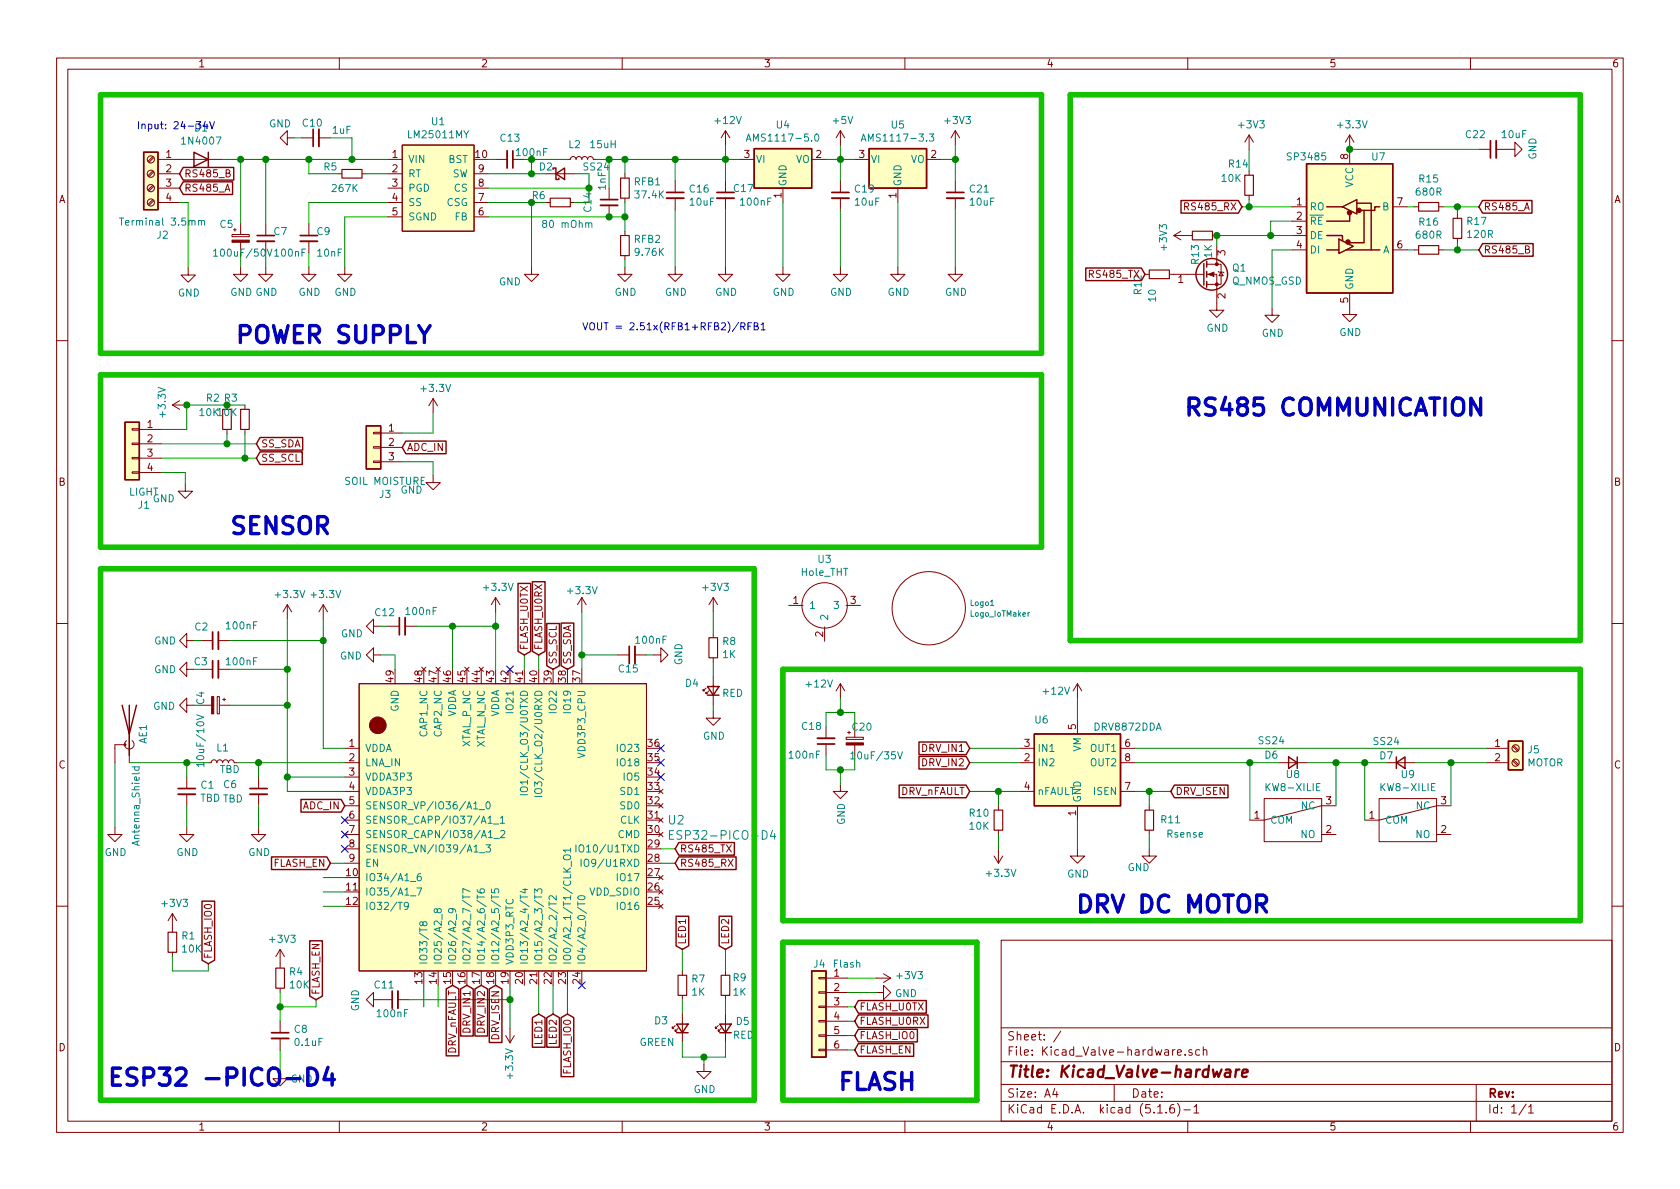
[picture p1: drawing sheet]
<svg xmlns="http://www.w3.org/2000/svg" width="297mm" height="210mm" viewBox="0 0 297 210" stroke-linecap="round" stroke-linejoin="round" font-family="sans-serif">
<g fill="none" stroke="#840000" stroke-width=".18">
<path d="M10 10.3h277v189.9h-277zM12 12.2h273v186.1h-273zM60 10.3v1.9M110 10.3v1.9M160 10.3v1.9M210 10.3v1.9M260 10.3v1.9M27 35.3l-.8 .8M27 32.8l-.8 .8M27 30.2l-.8 .9M27 27.7l-.8 .8M27.2 35.5l-.9 .8"/>
<path d="M27.2 32.9l-.9 .9M27.2 30.4l-.9 .8M27.2 27.9l-.9 .8M27.9 28.2h11.5M27.9 35.8h3.8M27.9 30.7h3.8M27.9 33.3h3.8M40 30.6h.5l.1-.2v-.3l-.6-.1v1.3h.5l.2-.2v-.2l-.3-.3M42.5 39.6v1.9M47 39.6v2.1M50.8 24.4v-1.3l-1.3 1.3 1.3 1.2v-1.2h1.3M53.3 24.4h2.1"/>
<path d="M54.6 39.6v2.1M56.4 24.4h2M59.7 30.7h.8M64 30.7h.8M68.6 28.2h2.5M68.6 35.8h2.5M68.6 30.7h2.5M68.6 33.3h2.5M68.6 38.3h2.5M71.1 25.6h12.7v15.3h-12.7zM83.8 35.8h2.6M83.8 30.7h2.6"/>
<path d="M83.8 33.3h2.6M83.8 38.3h2.6M87.6 28.2h2.1M90.7 28.2h2M96.5 35.8h.8M96.5 30.7h5.1M100.3 28.2h.5l.2-.3 .2-.2 .5 .1 .2 .4 .1-.3 .3-.2 .4 .1 .2 .4 .1-.3 .3-.2 .4 .1 .2 .4 .1-.3 .3-.2 .4 .1 .2 .4h.5M100.8 35.8h.8M107.7 33.3v2M107.7 36.3v2M110.5 30.7v.8M110.5 35v.8"/>
<path d="M119.4 32v2M119.4 35v2.1M128.3 23.1v2.5M128.3 32v2M128.3 35v2.1M128.3 23.1l-.8 1.3M128.3 23.1l.7 1.3M130.8 28.2h2.5M138.4 33.3v2.5M143.5 28.2h2.5M148.6 23.1v2.5M148.6 32v2"/>
<path d="M148.6 35v2.1M148.6 23.1l-.8 1.3M148.6 23.1l.8 1.3M151.1 28.2h2.6M158.7 33.3v2.5M163.8 28.2h2.6M168.9 23.1l-.8 1.3M168.9 23.1v2.5M168.9 32v2M168.9 35v2.1M168.9 23.1l.8 1.3M209.4 36.5h.7l.1-.2-.1-.3-.2-.1h-.5v1.2"/>
<path d="M220.9 23.9l-.8 1.2M220.9 23.9v2.5M220.9 30.2v.8M220.9 34.5v.8M220.9 23.9l.7 1.2M228.5 36.6h2.5M228.5 39.1h2.5M238.6 23.9l-.7 1.2M238.6 23.9v5.1M238.6 23.9l.8 1.2M239.9 35.9h.1M246.3 36.6h2.5"/>
<path d="M250.1 36.6h.7M254.4 36.6h.7M257.7 37.8v.8M261.5 26.4h2M264.5 26.4h3.3v-1.3l1.3 1.3-1.3 1.3v-1.3M33.3 47.4v1.2h1.2l-1.2 1.3-1.3-1.3h1.3M41 41.5h3.1v.4h-3.1zM41.3 40.6h.5M42.5 47.2v1.3h1.3l-1.3 1.3-1.2-1.3h1.2M42.5 42.8v1.9M47 47.2v1.3h1.3l-1.3 1.3-1.3-1.3h1.3M47 42.7v2"/>
<path d="M54.6 47.2v1.3h1.3l-1.3 1.3-1.3-1.3h1.3M54.6 42.7v2M61 47.2v1.3h1.2l-1.2 1.3-1.3-1.3h1.3M94 47.2v1.3h1.2l-1.2 1.3-1.3-1.3h1.3M110.5 47.2v1.3h1.3l-1.3 1.3-1.3-1.3h1.3M110.5 40.9v.8M110.5 45.2v.8M119.4 47.2v1.3h1.2l-1.2 1.3-1.3-1.3h1.3M128.3 47.2v1.3h1.2l-1.2 1.3-1.3-1.3h1.3M138.4 47.2v1.3h1.3l-1.3 1.3-1.2-1.3h1.2M148.6 47.2v1.3h1.3l-1.3 1.3-1.3-1.3h1.3M158.7 47.2v1.3h1.3l-1.3 1.3-1.2-1.3h1.2"/>
<path d="M168.9 47.2v1.3h1.3l-1.3 1.3-1.3-1.3h1.3M202.4 48.5h.8M206.8 48.5h6.1M207.5 41.7h3.3M207.5 41.7l1.3 .7M208.8 40.9l-1.3 .8M213.4 48.5h1.7v6.4h1.3l-1.3 1.2-1.2-1.2h1.2M213.4 46.7h2.5v3.6h-2.5M214.4 41.7h.7M215.1 43.4v3.3M215.4 48l.1 .1h.8l.1 .2M215.9 48.1l.4 .7h-.8z"/>
<path d="M224.9 54.5v1.2h1.3l-1.3 1.3-1.3-1.3h1.3M228.5 44.2h2.5M228.5 41.7h2.5M238.6 51.8v3.8h1.3l-1.3 1.3-1.2-1.3h1.2M246.3 44.2h2.5M250.1 44.2h.7M254.4 44.2h.7M257.7 42.2v.7M269.7 44.1l.6-.1 .1-.2-.1-.2-.6-.1v1.2h.5l.3-.2v-.2l-.3-.2M10 60.2h2M23.4 75.8h1.2v.3h-1.2zM23.4 78.4h1.2v.2h-1.2z"/>
<path d="M24.6 75.9h3.8M24.6 78.5h3.8M30.5 71.6l1.2 .8M30.5 71.6h2.5M31.7 70.9l-1.2 .7M40.1 71.6v.8M40.1 75.9v.8M43.3 71.6v.8M43.3 75.9v.8M66 76.4h1.3v.3h-1.3zM66 79h1.3v.2h-1.3zM67.3 76.6h3.8"/>
<path d="M67.3 79.1h3.8M76.6 70.5l-.8 1.2M76.6 70.5v2.5M76.6 70.5l.7 1.2M285 60.2h2M23.4 83.4h1.2v.3h-1.2zM23.4 80.9h1.2v.2h-1.2zM24.6 81h3.8M24.6 83.6h3.8M32.8 85.6v1.3h1.2l-1.2 1.2-1.3-1.2h1.3M66 81.5h1.3v.3h-1.3zM67.3 81.7h3.8"/>
<path d="M76.6 84.1v1.2h1.3l-1.3 1.3-1.3-1.3h1.3M10 110.3h2M33 118.4v-1.3l-1.3 1.3 1.3 1.2v-1.2h1.3M33 113.3v-1.3l-1.3 1.3 1.3 1.2v-1.2h1.3M35.6 118.4h2M35.6 113.3h2M38.6 118.4h2M38.6 113.3h2M50.8 106.9l-.8 1.3M50.8 106.9v2.6M50.8 106.9l.8 1.3M57.1 106.9l-.7 1.3"/>
<path d="M57.1 106.9v2.6M57.1 106.9l.8 1.3M66 115.8v-1.3l-1.2 1.3 1.2 1.3v-1.3h1.3M66 110.7v-1.2l-1.2 1.2 1.2 1.3v-1.3h1.3M68.6 110.7h2M71.6 110.7h2.1M74.5 118l.8 .7M75.3 118l-.8 .7M77.1 118l.8 .7M77.9 118l-.8 .7M82.2 118l.7 .7M82.9 118l-.7 .7"/>
<path d="M84.7 118l.8 .7M85.5 118l-.8 .7M87.6 105.7l-.7 1.2M87.6 105.7v2.5M87.6 105.7l.8 1.2M102.9 105.7l-.8 1.2M102.9 105.7v2.5M102.9 105.7l.7 1.2M109.2 115.8h2.1M112.3 115.8h2M115.6 115.8h1.2v-1.3l1.3 1.3-1.3 1.3v-1.3M126.1 105.7v2.5"/>
<path d="M126.1 112v.8M126.1 116.3v.8M126.1 119.6v5.1M126.1 105.7l-.8 1.2M126.1 105.7l.8 1.2M139.4 107.1h2.6M145.8 110.9v2.5M149.6 107.1h2.5M285 110.3h2M22.1 131.7h-1.8v3.2M22.4 131a.82 .82 0 0 0-.1 1.2 .82 .82 0 0 0 1.2 0 .82 .82 0 0 0-.2-1.2M22.9 129.8v5.1"/>
<path d="M33 124.7v-1.3l-1.3 1.3 1.3 1.3v-1.3h1.3M33 137.4v2M35.6 124.7h1.8M36.8 134.9h.5l.2-.4 .2-.1 .5 .1 .2 .4 .1-.4 .3-.1 .4 .1 .2 .4 .1-.4 .3-.1 .4 .1 .2 .4 .2-.4 .4-.1 .3 .2 .1 .3M38.4 123.2h.4v3h-.4zM38.8 124.7h1.8M39.4 123.7h.5M39.6 123.4v.5M45.7 137.4v2M61 134.9h2.5M61 132.3h2.5M61 137.4h2.5"/>
<path d="M61 139.9h2.5M63.5 120.9h50.8v50.8h-50.8zM116.5 139.6l.7 .7M117.2 139.6l-.7 .7M124.8 121.7l-.5 .5v-.3v.3h.3M125.3 122.2l-.5 .5v-.3v.3h.3M126.1 125.7v1.3h1.3l-1.3 1.3-1.3-1.3h1.3M146 128.5v2.1M146 131.6v2M148.6 138.7v1.2h1.3l-1.3 1.3-1.3-1.3h1.3M148.6 120.9l-.8 1.3M148.6 120.9v2.5"/>
<path d="M148.6 120.9l.8 1.3M149.6 130.4h3.1v.4h-3.1zM149.9 129.5h.5M150.1 129.3v.5M151.1 128.5v1.9M151.1 131.7v1.9M180.3 134.9h2.6M180.3 132.3h2.6M180.3 139.9h2.6M190.5 120.9l-.8 1.3M190.5 120.9v2.5M190.5 127.2v2.6"/>
<path d="M190.5 120.9l.8 1.3M198.1 134.9h2.6M198.1 132.3h2.6M198.1 139.9h2.6M226.1 134.9h5M245.1 134.9h5.1M262.9 134.9h3.8M262.9 132.3h3.8M267.4 134.5l.9 .9M267.4 132l.9 .8M267.6 134.4l.9 .8M267.6 131.8l.9 .9"/>
<path d="M20.3 146.3v1.3h1.3l-1.3 1.2-1.3-1.2h1.3M33 146.3v1.3h1.3l-1.3 1.2-1.3-1.2h1.3M33 140.5v2M45.7 146.3v1.3h1.3l-1.3 1.2-1.3-1.2h1.3M45.7 140.5v2M61 142.5h2.5M61 145h2.5M61 147.6h2.5M61 150.1h2.5M61 152.6h2.5M116.5 159.9l.7 .7M116.5 157.3l.7 .8"/>
<path d="M116.5 154.8l.7 .8M116.5 147.2l.7 .7M116.5 144.6l.7 .8M116.5 142.1l.7 .8M117.2 159.9l-.7 .7M117.2 157.3l-.7 .8M117.2 154.8l-.7 .8M117.2 147.2l-.7 .7M117.2 144.6l-.7 .8M117.2 142.1l-.7 .8M128.8 151.9l.8 1.3M129.6 151.9l-.8 1.3"/>
<path d="M175.8 151.4l.7 1.2M176.5 142.5v.8M176.5 146.8v.8M176.5 150.1v2.5M177.3 151.4l-.8 1.2M190.5 150.1v1.3h1.3l-1.3 1.2-1.3-1.2h1.3M190.5 142.5v2.5M203.2 150.1v1.3h1.3l-1.3 1.2-1.3-1.2h1.3M203.2 142.5v.8M203.2 146.8v.8M223.5 141.2h10.2v7.6h-10.2zM233.7 147.6h2.5"/>
<path d="M236.2 142.5h-2.5l-10.2 2.5h-2.5M243.8 141.2h10.2v7.6h-10.2zM254 147.6h2.5M256.5 142.5h-2.5l-10.2 2.5h-2.5M10 160.2h2M30.5 161.5l-.8 1.3M30.5 161.5v3.3M30.5 168.4v.8M30.5 161.5l.7 1.3M49.5 167.9l-.7 1.3M49.5 167.9v3.3M49.5 174.7v.8"/>
<path d="M49.5 167.9l.8 1.3M66 176.8v-1.3l-1.2 1.3 1.2 1.2v-1.2h3.3M70.4 176.8h2M120.6 171.7v.8M120.6 176v.8M120.6 179.3v5.1M128.3 171.7v.8M128.3 176v.8M128.3 179.3v5.1M144.8 175.4h1.2v.2h-1.2zM144.8 172.8h1.2v.3h-1.2zM144.8 177.9h1.2v.3h-1.2z"/>
<path d="M146 173h3.9M146 175.5h3.9M146 178h3.9M154.9 175.5h1.3v1.3l1.3-1.3-1.3-1.3v1.3M154.9 173h2.6M156.2 172.2l1.3 .8M157.5 173l-1.3 .7M177 166.3h108v32h-108zM285 160.2h2M49.5 180.6v2M49.5 183.6v2.1M60 198.3v1.9"/>
<path d="M89.4 183.1l.8 1.3M90.2 181.9v2.5M90.9 183.1l-.7 1.3M110 198.3v1.9M119.4 181.4l-.5 .5v-.3v.3h.2M119.9 181.9l-.5 .5v-.3v.3h.2M124.5 188.2v1.3h1.2l-1.2 1.2-1.3-1.2h1.3M127 181.4l-.5 .5v-.3v.3h.2M127.5 181.9l-.5 .5v-.3v.3h.3M144.8 183h1.2v.3h-1.2zM144.8 185.5h1.2v.3h-1.2zM144.8 180.5h1.2v.2h-1.2z"/>
<path d="M146 180.6h3.9M146 183.1h3.9M146 185.7h3.9M160 198.3v1.9M177 194.8h108M177 191.8h108M177 187.8h108M177 181.8h108M186.5 192.5l-.4 1h1M186.8 193v1M187.6 182.3l-1.3 2M197 191.8v3"/>
<path d="M204.7 196.8h.8M206.2 196.7v.1M207.5 195.3a.59 .59 0 0 0-.7 .7v.5l.2 .2 .4 .1 .2-.1 .1-.5-.2-.2-.4-.1-.3 .3M208.2 195.1a1.71 1.71 0 0 1 0 2.3M208.2 186.1l.7-.1-.1-.3-.4-.1-.2 .2 .1 .7h.5M209.3 196.3h1.2M209.5 186.5v.1M210 198.3v1.9M210.7 185.7l-.3-.1-.2 .2 .1 .2 .4 .2v.3h-.5M211.1 195.8l.4-.5v1.5M211.1 196.8h.9M212.1 185.7l-.4-.1-.3 .3 .1 .6 .2 .1 .4-.1"/>
<path d="M212.8 185.7l.2-.1 .3 .1 .1 .9M212.8 185.1v1.5M260 198.3v1.9M261 191.8v6.5M269.8 195.2l-1.2 2M270.3 195.8l.4-.5v1.5M270.3 196.8h.8"/>
<circle cx="26.7" cy="30.7" r=".63"/>
<circle cx="26.7" cy="35.8" r=".63"/>
<circle cx="26.7" cy="33.3" r=".63"/>
<circle cx="26.7" cy="28.2" r=".63"/>
<circle cx="145.8" cy="107.1" r="4"/>
<circle cx="164.2" cy="107.6" r="6.5"/>
<circle cx="268" cy="134.9" r=".63"/>
<circle cx="268" cy="132.3" r=".63"/>
</g>
<path d="M216.7 189.2h.8l-.1 1.2M217.6 189.6l-.7 .1a.4 .4 0 0 0-.4 .3 .4 .4 0 0 0 .3 .4l.6-.1M218.6 189.1l-.2 1.3M219.2 189.1a.55 .55 0 0 0-.7 .4M219.6 189.8l1-.2-.1-.4h-.7l-.2 1 .2 .2 .6-.1" fill="none" stroke="#840000" stroke-width=".41"/>
<g fill="#840000" stroke="#840000" stroke-width=".18">
<path d="M41 42.5h3.1v.3h-3.1z"/>
<path d="M37.4 123.2h.4v3h-.4z"/>
<path d="M149.6 131.4h3.1v.3h-3.1z"/>
<path d="M213.6 48.5l1-.4v.8z"/>
<circle cx="22.1" cy="131.7" r=".18"/>
<circle cx="66.8" cy="128.3" r="1.47"/>
<circle cx="215.1" cy="50.3" r=".25"/>
<circle cx="215.1" cy="46.7" r=".25"/>
</g>
<g fill="none" stroke="#008484" stroke-width=".18">
<path d="M21.1 38.6h.7M35.1 39.1l.2-.1h.3v.8M35.6 39.2l.2-.2h.3l.1 .8M104.1 39.6l.2-.2h.3v.8M132 25l.4-1.3 .4 1.3M132.1 24.6h.6M144.2 23.8l.1-.1a.67 .67 0 0 1 .5 .6 .67 .67 0 0 1-.5 .7l-.2-.3-.1-.2zM152.3 25l.4-1.3 .4 1.3M152.4 24.6h.6M164.3 23.7h.8l-.4 .5 .3 .1 .1 .4-.3 .3-.5-.2M37.7 44.4l.4-.4v1.3M37.7 45.3h.8"/>
<path d="M47.2 44l.5 1.3 .4-1.3M175.1 107.1h.6M182 108.3l-.2 .2M23.3 135.6h1.3M23.8 135.6v.4l.2 .2 .6-.1v-.5M34.8 126.4l1.2 .4-1.2 .5M36 135.2h-1.2l.3 .4M36 134.8v.8M92.2 139.2a.88 .88 0 0 1 1.1 .3l-.1 .3a.83 .83 0 0 1-1.2-.1zM94.7 139.5a.88 .88 0 0 1 1.1 .3v.3a.83 .83 0 0 1-1.3-.1zM150.4 133.3l.4-.4v1.3M150.4 134.2h.8"/>
<path d="M158.7 132.9l.4 1.3 .5-1.3M233.4 138.6h-.6v1.2h.6M253.7 138.6h-.6v1.2h.6M72.6 155.9h.9M73.7 157h.8l-.5 1.3M74.4 154.5h-.3a.79 .79 0 0 0-.1 1.2l.4-.1v-.5l-.4-.1-.2 .2M81.8 158.3v.7M81.8 158.6h1.3M83.1 157.7l-1.3-.6v.9M84.4 157.3v.2a.79 .79 0 0 0 1.2 .2l-.1-.5h-.5l-.1 .5 .2 .2M84.4 158.6h1.2M84.4 158.3v.7"/>
<path d="M84.7 143.2h1M84.8 150.8h1M85.9 149.4h.8l-.4 .5 .4 .1v.5l-.2 .2-.6-.2M86.1 141.9l.1-.1a.67 .67 0 0 1 .5 .6 .67 .67 0 0 1-.5 .6l-.2-.2-.1-.2zM86.3 145.6h.7M86.9 157.2v.6l.6 .1-.1-.2 .1-.5h.6l.1 .2-.1 .5M86.9 158.6h1.3M86.9 158.3v.7M87.2 145.7h1M87.3 148.3h1M88.5 144.7l.3-.4v1.3M88.5 145.6h.7"/>
<path d="M88.5 147l.5-.1 .2 .1 .1 .2-.1 .2-.7 .7h.8M92 158.6h1.3M92 158.3v.7M92 140.5h1.3M92.4 157.3h.9M92.8 157.1v.8l-.9-.3M94.5 158v-.8l.5 .4 .1-.4h.6l.1 .2-.1 .6M94.5 158.6h1.3M94.5 158.3v.7M94.5 140.8h1.3M97.1 159.5v.7M97.1 159.8h1.2"/>
<path d="M98.3 158.4v.8l-.7-.8h-.2l-.3 .2 .1 .5M99.7 151.4a.8 .8 0 0 1 1.2 .1l-.1 .3a.8 .8 0 0 1-1.2-.1zM100.9 150.3h-1.3l.4 .4M100.9 150v.7M101 152.3v.9M101.8 149.4v1.3M102.2 159.8h1.2M102.2 159.5v.7M102.3 158.5a.68 .68 0 0 1 1.1 .3 .72 .72 0 0 1-1.2-.1zM102.5 149.5l.2-.1a.45 .45 0 0 1 .5 .4v.4l-.2 .4h-.5a.93 .93 0 0 1 0-1.1zM102.7 151.9v1.3M103.3 152.1a.45 .45 0 0 1 .8 0 .88 .88 0 0 1-.3 1.1h-.3a1.07 1.07 0 0 1-.2-1.1z"/>
<path d="M118.4 147.6h.5M119.1 146.9h-.7v1.5h.7M136.6 146.8l-.4 1.1h1M137 147.4v1M72.2 160.1l-.2 .2h-.3l-.2-.2v-.4l.2-.1 .4 .1a.84 .84 0 0 1-.3 1.1h-.2M74.8 163.2l.2-.2h.3l.2 .2-.1 .4-.4 .1-.2-.1-.1-.6-.4 .1-.1 .4 .1 .1h.4l.1-.1M77.3 160.9l.2-.2h.4l.1 .2v.4l-.5 .1-.1-.1-.2-.6h-.3l-.1 .2v.4l.3 .1 .2-.2M78.2 161.6v1M79.9 160.7l.2 .2-.1 .4-.1 .1h-.3l-.3-.2v-.3l.3-.2a.88 .88 0 0 1 .9 .2l.1 .4M80.7 161.6v1"/>
</g>
<g fill="none" stroke="#840000" stroke-width=".2">
<path d="M60.5 30h3.5v1.5h-3.5zM97.3 35h3.5v1.6h-3.5zM109.7 31.5h1.6v3.5h-1.6zM220.1 31h1.5v3.5h-1.5zM250.8 35.8h3.6v1.5h-3.6zM256.9 38.6h1.5v3.6h-1.5zM109.7 41.7h1.6v3.5h-1.6zM203.2 47.7h3.6v1.6h-3.6zM210.8 40.9h3.6v1.5h-3.6zM250.8 43.4h3.6v1.6h-3.6zM39.4 72.4h1.5v3.5h-1.5zM42.5 72.4h1.6v3.5h-1.6z"/>
<path d="M125.3 112.8h1.6v3.5h-1.6zM175.8 143.3h1.5v3.5h-1.5zM202.4 143.3h1.6v3.5h-1.6zM29.7 164.8h1.5v3.6h-1.5zM48.8 171.2h1.5v3.5h-1.5zM119.9 172.5h1.5v3.5h-1.5zM127.5 172.5h1.5v3.5h-1.5z"/>
</g>
<g fill="none" stroke="#840000" stroke-width=".33">
<path d="M56.4 22.9v3M89.7 26.7v3M106.2 36.3h3M117.9 35h3M126.7 35h3.1M147.1 35h3M167.4 35h3M264.5 24.9v3M45.5 42.7h3M53.1 42.7h3M38.6 111.8v3M38.6 116.8v3.1"/>
<path d="M71.6 109.2v3.1M112.3 114.3v3M144.5 130.6h3.1M31.5 140.5h3M44.2 140.5h3M70.4 175.3v3M48 183.6h3.1"/>
</g>
<g fill="none" stroke="#840000" stroke-width=".3">
<path d="M55.4 22.9v3M90.7 26.7v3M106.2 35.3h3M117.9 34h3M126.7 34h3.1M147.1 34h3M167.4 34h3M263.5 24.9v3M45.5 41.7h3M53.1 41.7h3M37.6 111.8v3M37.6 116.8v3.1"/>
<path d="M70.6 109.2v3.1M111.3 114.3v3M31.5 139.4h3M44.2 139.4h3M144.5 131.6h3.1M69.3 175.3v3M48 182.6h3.1"/>
</g>
<g fill="#ffffc2" stroke="#ffffc2" stroke-width=".18">
<path d="M153.7 26.3h10.1v7h-10.1z"/>
<path d="M133.3 26.3h10.2v7h-10.2z"/>
<path d="M64.8 75.3h2.5v7.6h-2.5z"/>
<path d="M22.1 74.7h2.5v10.1h-2.5z"/>
<path d="M63.5 120.9h50.8v50.8h-50.8z"/>
<path d="M266.7 131.1h2.5v5h-2.5z"/>
<path d="M25.4 26.9h2.5v10.2h-2.5z"/>
<path d="M71.1 25.6h12.7v15.3h-12.7z"/>
<path d="M231 29h15.3v22.8h-15.3z"/>
<path d="M143.5 171.7h2.5v15.2h-2.5z"/>
<path d="M182.9 129.8h15.2v12.7h-15.2z"/>
</g>
<g fill="none" stroke="#840000" stroke-width=".25">
<path d="M25.4 26.9h2.5v10.2h-2.5zM32.4 32.2h8.7v2.2h-8.7l-.7-1.1zM32.4 29.6h8.9v2.2h-8.9l-.7-1.1zM34.3 26.9l2.5 1.3-2.5 1.3zM36.8 26.9v2.6M97.8 30v-.3h.5v2h.5v-.2M98.3 30.7l1.5-1v2zM133.3 26.3h10.2v7h-10.2zM153.7 26.3h10.1v7h-10.1zM208.8 35.5h10.1l.7 1.1-.7 1.1h-10.1zM231 29h15.3v22.8h-15.3zM234.6 36.6h2.8"/>
<path d="M237.4 36.6l2.5-1.3v2.5zM238.6 37.8v1.3h-4M239.9 35.9h2.5v8.3M241.2 37.2v5.7h-2.6M244 36.6h-.9v.6h-2.6M262.1 35.5h8.8v2.2h-8.8l-.6-1.1zM192 47.4h9.8l.6 1.1-.6 1.1h-9.8zM212.9 46.6v3.8M213.4 46.2v1M213.4 48v1M213.4 49.8v1M234.6 41.7h2.8v.9"/>
<path d="M234.6 44.2h2.1M236.7 42.3l2.6 1.3-2.6 1.2zM238 44.2h6M262.1 43.1h9v2.2h-9l-.6-1.1zM22.1 74.7h2.5v10.1h-2.5zM46 77.4h7.5v2.2h-7.5l-.7-1.1zM46 79.9h7.4v2.2h-7.4l-.7-1.1zM64.8 75.3h2.5v7.6h-2.5zM71.8 78h7.1v2.2h-7.1l-.7-1.1zM91.6 103.2h2.2v12l-1.1 .6-1.1-.6zM94.1 102.9h2.3v12.3l-1.2 .6-1.1-.6zM96.7 110.3h2.2v7.4l-1.1 .7-1.1-.7z"/>
<path d="M99.2 110.2h2.2v7.5l-1.1 .7-1.1-.7zM21.6 124.7l1.3 5.1 1.2-5.1M22.9 124.7v8.9M125.1 121.4h2l-1 1.5zM125.1 122.9h2M159 138.8h11.8l.6 1.1-.6 1.2h-11.8zM162.5 133.8h8.3l.6 1.1-.6 1.1h-8.3zM162.5 131.2h8.3l.6 1.1-.6 1.1h-8.3zM182.9 129.8h15.2v12.7h-15.2zM207.6 138.8h9.5v2.3h-9.5l-.6-1.2zM227.8 133.9l1.6 1-1.6 1zM229.4 133.9v2"/>
<path d="M246.9 134.9l1.5-1v2zM246.9 133.9v2M266.7 131.1h2.5v5h-2.5zM35.7 159.4h2.2v10.4l-1.1 .6-1.1-.6zM48 151.5h9.8l.6 1.1-.6 1.2h-9.8zM53.2 141.4h7.1l.7 1.1-.7 1.1h-7.1zM120 151.5h10.1v2.3h-10.1l-.6-1.2zM120 149h9.8v2.2h-9.8l-.6-1.1zM54.8 166.4h2.2v9.7l-1.1 .7-1.1-.7zM78.9 174.9l1.1-.7 1.1 .7v11.8h-2.2zM81.4 174.9l1.1-.7 1.2 .7v8.3h-2.3zM84 174.9l1.1-.7 1.1 .7v8.3h-2.2z"/>
<path d="M86.5 174.9l1.1-.7 1.1 .7v9.4h-2.2zM94.1 180l1.1-.7 1.2 .7v5.2h-2.3zM96.7 180l1.1-.7 1.1 .7v5.2h-2.2zM99.2 180l1.1-.7 1.1 .7v10.4h-2.2zM119.5 162h2.3v5.3l-1.2 .6-1.1-.6zM127.2 162h2.2v5.3l-1.1 .6-1.1-.6zM143.5 171.7h2.5v15.2h-2.5zM151.8 179.5h12.3v2.2h-12.3l-.7-1.1zM151.8 176.9h12v2.3h-12l-.7-1.2zM119.6 181.1h2.1l-1.1 1.5zM119.6 182.6h2.1M127.3 181.1h2l-1 1.5z"/>
<path d="M127.3 182.6h2M151.8 184.6h9.7v2.2h-9.7l-.7-1.1zM151.8 182h10.4v2.2h-10.4l-.7-1.1z"/>
<circle cx="214.2" cy="48.5" r="2.79"/>
</g>
<g fill="#840000" stroke="#840000" stroke-width=".25">
<circle cx="238.3" cy="42.8" r=".36"/>
<circle cx="238.6" cy="37.6" r=".36"/>
<circle cx="240.3" cy="37.2" r=".36"/>
</g>
<path d="M17.8 16.8h166.3v45.7h-166.3zM189.2 16.8h90.2v96.5h-90.2zM17.8 66.3h166.3v30.5h-166.3zM17.8 100.6h115.5v94h-115.5zM138.4 118.4h141v44.4h-141zM138.4 166.6h34.3v28h-34.3z" fill="none" stroke="#14c200" stroke-width=".99"/>
<g fill="none" stroke="#008400" stroke-width=".18">
<path d="M31.7 35.8h1.6v11.6M39.4 28.2h29.2M42.5 28.2v11.4M47 28.2v11.4M52.1 24.4h1.2M54.6 28.2v2.5h5.1M58.4 24.4h3.8v3.8M64.8 30.7h3.8M68.6 35.8h-14v3.8M68.6 38.3h-7.6v8.9M86.4 35.8h7.6v11.4M86.4 28.2h1.2"/>
<path d="M86.4 38.3h24.1M86.4 33.3h17.7M86.4 30.7h10.1M100.3 28.2h-6.3v2.5M101.6 30.7h2.5v5.1h-2.5M105.4 28.2h25.4M107.7 28.2v5.1M110.5 28.2v2.5M110.5 35.8v5.1M119.4 28.2v3.8M119.4 37.1v10.1M128.3 25.6v6.4"/>
<path d="M128.3 37.1v10.1M138.4 35.8v11.4M146 28.2h5.1M148.6 25.6v6.4M148.6 37.1v10.1M158.7 35.8v11.4M166.4 28.2h2.5M168.9 25.6v6.4M168.9 37.1v10.1M219.6 36.6h8.9M220.9 26.4v3.8M220.9 35.3v1.3"/>
<path d="M228.5 39.1h-3.8v2.6M238.6 26.4h22.9M248.8 36.6h1.3M255.1 36.6h6.4M257.7 36.6v1.2M42.5 44.7v2.5M47 44.7v2.5M54.6 44.7v2.5M110.5 46v1.2M228.5 44.2h-3.6v10.3M228.5 41.7h-13.4v1.7M248.8 44.2h1.3"/>
<path d="M255.1 44.2h6.4M257.7 42.9v1.3M28.4 78.5h16.9M40.1 76.7v1.8M43.3 71.6h-10.3v4.3h-4.6M43.3 76.7v4.3M76.6 73v3.6h-5.5M28.4 81h16.9M28.4 83.6h4.4v2M71.1 81.7h5.5v2.4M34.3 113.3h1.3M34.3 118.4h1.3"/>
<path d="M40.6 113.3h16.5M40.6 118.4h10.2M50.8 109.5v30.4h10.2M57.1 109.5v22.8h3.9M67.3 115.8h2.5v2.6M67.3 110.7h1.3M73.7 110.7h13.9M80 110.7v7.7M87.6 108.2v10.2M92.7 115.8v2.6M95.2 115.8v2.6M102.9 115.8h6.3"/>
<path d="M102.9 108.2v10.2M114.3 115.8h1.3M126.1 108.2v3.8M126.1 117.1v2.5M20.3 134.9v11.4M22.9 134.9h13.9M33 134.9v2.5M40.6 124.7h10.2M41.9 134.9h19.1M45.7 134.9v2.5M50.8 137.4h10.2M126.1 124.7v1"/>
<path d="M146 133.6v2.5h5.1v-2.5M146 128.5v-2.5h5.1v2.5M148.6 123.4v2.6M148.6 136.1v2.6M171.4 134.9h8.9M171.4 132.3h8.9M171.4 139.9h8.9M176.5 139.9v2.6M190.5 123.4v3.8M200.7 134.9h25.4M200.7 132.3h62.2M200.7 139.9h6.3"/>
<path d="M203.2 139.9v2.6M221 134.9v10.1M231.1 134.9h14M236.2 134.9v7.6M241.3 134.9v10.1M250.2 134.9h12.7M256.5 134.9v7.6M33 142.5v3.8M45.7 142.5v3.8M57.1 155.2h3.9M57.1 157.7h3.9M58.4 152.6h2.6"/>
<path d="M116.8 152.6h2.6M116.8 150.1h2.6M176.5 147.6v2.5M190.5 145v5.1M203.2 147.6v2.5M30.5 169.2v2.5h6.3v-1.3M49.5 175.5v5.1M55.9 176.8v1.2h-6.4M57.1 160.3h3.9M72.4 176.8h17.8M74.9 174.2v3.8M77.5 174.2v3.8"/>
<path d="M90.2 174.2v7.7M95.2 174.2v5.1M97.8 174.2v5.1M100.3 174.2v5.1M120.6 167.9v3.8M120.6 176.8v2.5M128.3 167.9v3.8M128.3 176.8v2.5M149.9 178h1.2M149.9 175.5h5M149.9 173h5M49.5 185.7v3.8"/>
<path d="M120.6 184.4v2.5h7.7v-2.5M124.5 186.9v1.3M149.9 185.7h1.2M149.9 183.1h1.2M149.9 180.6h1.2"/>
</g>
<path d="M37.1 21.5l.4 1.3 .4-1.3M131 57.7h.6l.1-.2-.1-.3-.1-.1h-.5v1.2M131.3 57.7l.4 .6M132.3 57.7h.4M132.9 57.1h-.6v1.2M133.3 57.7l.6-.1 .1-.4-.7-.1v1.2h.5l.3-.2v-.2l-.3-.2M134.6 57.4l.3-.3v1.2M134.6 58.3h.7" fill="none" stroke="#0000c2" stroke-width=".18"/>
<path d="M261.8 70.4v3l-1.7-3v3M50.7 190.7h2.3M54.4 188.9a1.38 1.38 0 0 1 1.7 1.7 1.3 1.3 0 0 1-1.7 1.3zM58 188.7l-.7 2.2h1.8M58.7 189.9v2" fill="none" stroke="#0000c2" stroke-width=".61"/>
<g fill="#008400" stroke="#008400" stroke-width=".25">
<circle cx="40.1" cy="78.5" r=".51"/>
<circle cx="40.1" cy="71.6" r=".51"/>
<circle cx="43.3" cy="81" r=".51"/>
<circle cx="90.2" cy="176.8" r=".51"/>
<circle cx="33" cy="71.6" r=".51"/>
<circle cx="33" cy="134.9" r=".51"/>
<circle cx="50.8" cy="137.4" r=".51"/>
<circle cx="80" cy="110.7" r=".51"/>
<circle cx="87.6" cy="110.7" r=".51"/>
<circle cx="94" cy="35.8" r=".51"/>
<circle cx="168.9" cy="28.2" r=".51"/>
<circle cx="148.6" cy="28.2" r=".51"/>
<circle cx="257.7" cy="44.2" r=".51"/>
<circle cx="257.7" cy="36.6" r=".51"/>
<circle cx="238.6" cy="26.4" r=".51"/>
<circle cx="176.5" cy="139.9" r=".51"/>
<circle cx="107.7" cy="38.3" r=".51"/>
<circle cx="45.7" cy="134.9" r=".51"/>
<circle cx="62.2" cy="28.2" r=".51"/>
<circle cx="119.4" cy="28.2" r=".51"/>
<circle cx="110.5" cy="28.2" r=".51"/>
<circle cx="110.5" cy="38.3" r=".51"/>
<circle cx="94" cy="28.2" r=".51"/>
<circle cx="104.1" cy="33.3" r=".51"/>
<circle cx="94" cy="30.7" r=".51"/>
<circle cx="47" cy="28.2" r=".51"/>
<circle cx="54.6" cy="28.2" r=".51"/>
<circle cx="50.8" cy="118.4" r=".51"/>
<circle cx="107.7" cy="28.2" r=".51"/>
<circle cx="42.5" cy="28.2" r=".51"/>
<circle cx="215.1" cy="41.7" r=".51"/>
<circle cx="224.7" cy="41.7" r=".51"/>
<circle cx="124.5" cy="186.9" r=".51"/>
<circle cx="148.6" cy="126" r=".51"/>
<circle cx="148.6" cy="136.1" r=".51"/>
<circle cx="203.2" cy="139.9" r=".51"/>
<circle cx="50.8" cy="124.7" r=".51"/>
<circle cx="236.2" cy="134.9" r=".51"/>
<circle cx="57.2" cy="113.3" r=".51"/>
<circle cx="102.9" cy="115.8" r=".51"/>
<circle cx="49.5" cy="178" r=".51"/>
<circle cx="220.9" cy="36.6" r=".51"/>
<circle cx="128.3" cy="28.2" r=".51"/>
<circle cx="256.5" cy="134.9" r=".51"/>
<circle cx="241.3" cy="134.9" r=".51"/>
<circle cx="221" cy="134.9" r=".51"/>
</g>
<g fill="none" stroke="#000084" stroke-width=".18">
<path d="M89.6 117.7l1.2 1.3M90.8 117.7l-1.2 1.3M116.2 131.7l1.2 1.2M116.2 134.3l1.2 1.2M116.2 136.8l1.2 1.2M117.4 131.7l-1.2 1.2M117.4 134.3l-1.2 1.2M117.4 136.8l-1.2 1.2M60.4 144.4l1.2 1.2M60.4 147l1.2 1.2M60.4 149.5l1.2 1.2M61.6 144.4l-1.2 1.2"/>
<path d="M61.6 147l-1.2 1.2M61.6 149.5l-1.2 1.2M102.3 173.6l1.2 1.2M103.5 173.6l-1.2 1.2"/>
</g>
<g font-size="4.2" fill="#0000c2">
<text x="41.4" y="60.7">POWER SUPPLY</text>
<text x="209.2" y="73.6">RS485 COMMUNICATION</text>
<text x="40.4" y="94.5">SENSOR</text>
<text x="190" y="161.4">DRV DC MOTOR</text>
<text x="18.8" y="192">ESP32 -PICO-D4</text>
<text x="148" y="192.8">FLASH</text>
</g>
<text font-size="2.8" fill="#840000" x="178" y="190.5">Title: Kicad_Valve-hardware</text>
<g font-size="2.1" fill="#008484">
<text x="118.2" y="145.8">U2</text>
<text x="119.8" y="148.5">ESP32-PICO-D4</text>
</g>
<g font-size="2.1" fill="#840000">
<text x="178" y="184">Sheet: /</text>
<text x="178" y="186.7">File: Kicad_Valve-hardware.sch</text>
<text x="178" y="196.9">KiCad E.D.A. kicad (5.1.6)-1</text>
<text x="178" y="194.1">Size: A4</text>
<text x="200" y="194.1">Date:</text>
<text x="263" y="194.1">Rev:</text>
<text x="263" y="196.9">Id: 1/1</text>
</g>
<g font-size="1.8" fill="#840000">
<text x="35" y="11.9">1</text>
<text x="85" y="11.9">2</text>
<text x="135" y="11.9">3</text>
<text x="185" y="11.9">4</text>
<text x="235" y="11.9">5</text>
<text x="285" y="11.9">6</text>
<text x="29.4" y="27.9">1</text>
<text x="69.4" y="27.9">1</text>
<text x="84.1" y="27.9">10</text>
<text x="131.6" y="27.9">3</text>
<text x="144.3" y="27.9">2</text>
<text x="151.9" y="27.9">3</text>
<text x="164.6" y="27.9">2</text>
<text x="238.4" y="28.2" transform="rotate(-90 238.4 28.2)">8</text>
<text x="10.4" y="35.9">A</text>
<text x="29.4" y="30.5">2</text>
<text x="29.4" y="33">3</text>
<text x="29.4" y="35.6">4</text>
<text x="32.5" y="33.9">RS485_A</text>
<text x="32.5" y="31.4">RS485_B</text>
<text x="69.4" y="30.5">2</text>
<text x="69.4" y="33">3</text>
<text x="69.4" y="35.6">4</text>
<text x="84.6" y="35.6">7</text>
<text x="84.6" y="33">8</text>
<text x="84.6" y="30.5">9</text>
<text x="138.2" y="35" transform="rotate(-90 138.2 35)">1</text>
<text x="158.5" y="35" transform="rotate(-90 158.5 35)">1</text>
<text x="285.4" y="35.9">A</text>
<text x="69.4" y="38.1">5</text>
<text x="84.6" y="38.1">6</text>
<text x="210" y="37.2">RS485_RX</text>
<text x="229.3" y="36.3">1</text>
<text x="229.3" y="38.9">2</text>
<text x="229.3" y="41.4">3</text>
<text x="247" y="36.3">7</text>
<text x="262.3" y="37.2">RS485_A</text>
<text x="216.7" y="45.2" transform="rotate(-90 216.7 45.2)">3</text>
<text x="229.3" y="43.9">4</text>
<text x="247" y="43.9">6</text>
<text x="262.3" y="44.8">RS485_B</text>
<text x="193" y="49.1">RS485_TX</text>
<text x="208.3" y="50">1</text>
<text x="216.7" y="52.8" transform="rotate(-90 216.7 52.8)">2</text>
<text x="238.4" y="53.6" transform="rotate(-90 238.4 53.6)">5</text>
<text x="26.1" y="75.7">1</text>
<text x="68.7" y="76.3">1</text>
<text x="26.1" y="78.2">2</text>
<text x="26.1" y="80.8">3</text>
<text x="26.1" y="83.3">4</text>
<text x="46.1" y="79.1">SS_SDA</text>
<text x="46.1" y="81.7">SS_SCL</text>
<text x="68.7" y="78.9">2</text>
<text x="68.7" y="81.4">3</text>
<text x="71.9" y="79.8">ADC_IN</text>
<text x="10.4" y="85.9">B</text>
<text x="285.4" y="85.9">B</text>
<text x="140.2" y="106.8">1</text>
<text x="150.4" y="106.8">3</text>
<text x="145.5" y="112.6" transform="rotate(-90 145.5 112.6)">2</text>
<text x="93.3" y="115" transform="rotate(-90 93.3 115)">FLASH_U0TX</text>
<text x="95.9" y="115" transform="rotate(-90 95.9 115)">FLASH_U0RX</text>
<text x="98.4" y="117.6" transform="rotate(-90 98.4 117.6)">SS_SCL</text>
<text x="101" y="117.6" transform="rotate(-90 101 117.6)">SS_SDA</text>
<text x="69.6" y="120.6" transform="rotate(-90 69.6 120.6)">49</text>
<text x="74.7" y="120.6" transform="rotate(-90 74.7 120.6)">48</text>
<text x="77.2" y="120.6" transform="rotate(-90 77.2 120.6)">47</text>
<text x="79.8" y="120.6" transform="rotate(-90 79.8 120.6)">46</text>
<text x="82.3" y="120.6" transform="rotate(-90 82.3 120.6)">45</text>
<text x="84.8" y="120.6" transform="rotate(-90 84.8 120.6)">44</text>
<text x="87.4" y="120.6" transform="rotate(-90 87.4 120.6)">43</text>
<text x="89.9" y="120.6" transform="rotate(-90 89.9 120.6)">42</text>
<text x="92.5" y="120.6" transform="rotate(-90 92.5 120.6)">41</text>
<text x="95" y="120.6" transform="rotate(-90 95 120.6)">40</text>
<text x="97.5" y="120.6" transform="rotate(-90 97.5 120.6)">39</text>
<text x="100.1" y="120.6" transform="rotate(-90 100.1 120.6)">38</text>
<text x="102.6" y="120.6" transform="rotate(-90 102.6 120.6)">37</text>
<text x="190.2" y="129" transform="rotate(-90 190.2 129)">5</text>
<text x="10.4" y="135.9">C</text>
<text x="61.7" y="132.1">1</text>
<text x="61.7" y="134.6">2</text>
<text x="61.7" y="137.2">3</text>
<text x="114.6" y="137.2">34</text>
<text x="114.6" y="134.6">35</text>
<text x="114.6" y="132.1">36</text>
<text x="163.2" y="135.5">DRV_IN2</text>
<text x="163.2" y="133">DRV_IN1</text>
<text x="181.1" y="134.6">2</text>
<text x="181.1" y="132.1">3</text>
<text x="198.9" y="132.1">6</text>
<text x="198.9" y="134.6">8</text>
<text x="264.3" y="132.1">1</text>
<text x="264.3" y="134.6">2</text>
<text x="285.4" y="135.9">C</text>
<text x="53.6" y="143.1">ADC_IN</text>
<text x="61.7" y="139.7">4</text>
<text x="61.7" y="142.2">5</text>
<text x="114.6" y="142.2">32</text>
<text x="114.6" y="139.7">33</text>
<text x="159.1" y="140.6">DRV_nFAULT</text>
<text x="181.1" y="139.7">4</text>
<text x="198.9" y="139.7">7</text>
<text x="207.8" y="140.6">DRV_ISEN</text>
<text x="234.5" y="142.2">3</text>
<text x="254.8" y="142.2">3</text>
<text x="61.7" y="144.8">6</text>
<text x="61.7" y="147.3">7</text>
<text x="61.7" y="149.9">8</text>
<text x="114.6" y="149.9">29</text>
<text x="114.6" y="147.3">30</text>
<text x="114.6" y="144.8">31</text>
<text x="190.2" y="144.2" transform="rotate(-90 190.2 144.2)">1</text>
<text x="221.8" y="144.8">1</text>
<text x="234.5" y="147.3">2</text>
<text x="242.1" y="144.8">1</text>
<text x="254.8" y="147.3">2</text>
<text x="48.3" y="153.3">FLASH_EN</text>
<text x="61.3" y="154.9">10</text>
<text x="61.7" y="152.4">9</text>
<text x="114.6" y="154.9">27</text>
<text x="114.6" y="152.4">28</text>
<text x="120.2" y="153.3">RS485_RX</text>
<text x="120.2" y="150.7">RS485_TX</text>
<text x="61.3" y="157.5">11</text>
<text x="61.3" y="160">12</text>
<text x="114.6" y="160">25</text>
<text x="114.6" y="157.5">26</text>
<text x="121.3" y="167.1" transform="rotate(-90 121.3 167.1)">LED1</text>
<text x="128.9" y="167.1" transform="rotate(-90 128.9 167.1)">LED2</text>
<text x="37.5" y="169.6" transform="rotate(-90 37.5 169.6)">FLASH_IO0</text>
<text x="74.7" y="173.9" transform="rotate(-90 74.7 173.9)">13</text>
<text x="77.2" y="173.9" transform="rotate(-90 77.2 173.9)">14</text>
<text x="79.8" y="173.9" transform="rotate(-90 79.8 173.9)">15</text>
<text x="82.3" y="173.9" transform="rotate(-90 82.3 173.9)">16</text>
<text x="84.8" y="173.9" transform="rotate(-90 84.8 173.9)">17</text>
<text x="87.4" y="173.9" transform="rotate(-90 87.4 173.9)">18</text>
<text x="89.9" y="173.9" transform="rotate(-90 89.9 173.9)">19</text>
<text x="92.5" y="173.9" transform="rotate(-90 92.5 173.9)">20</text>
<text x="95" y="173.9" transform="rotate(-90 95 173.9)">21</text>
<text x="97.5" y="173.9" transform="rotate(-90 97.5 173.9)">22</text>
<text x="100.1" y="173.9" transform="rotate(-90 100.1 173.9)">23</text>
<text x="102.6" y="173.9" transform="rotate(-90 102.6 173.9)">24</text>
<text x="147.5" y="172.7">1</text>
<text x="56.5" y="176" transform="rotate(-90 56.5 176)">FLASH_EN</text>
<text x="147.5" y="175.3">2</text>
<text x="147.5" y="177.8">3</text>
<text x="151.9" y="178.7">FLASH_U0TX</text>
<text x="10.4" y="185.9">D</text>
<text x="83.2" y="182.5" transform="rotate(-90 83.2 182.5)">DRV_IN1</text>
<text x="85.7" y="182.5" transform="rotate(-90 85.7 182.5)">DRV_IN2</text>
<text x="88.3" y="183.9" transform="rotate(-90 88.3 183.9)">DRV_ISEN</text>
<text x="95.9" y="184.6" transform="rotate(-90 95.9 184.6)">LED1</text>
<text x="98.4" y="184.6" transform="rotate(-90 98.4 184.6)">LED2</text>
<text x="147.5" y="180.3">4</text>
<text x="147.5" y="182.9">5</text>
<text x="147.5" y="185.4">6</text>
<text x="151.9" y="181.2">FLASH_U0RX</text>
<text x="151.9" y="183.8">FLASH_IO0</text>
<text x="285.4" y="185.9">D</text>
<text x="80.6" y="186.6" transform="rotate(-90 80.6 186.6)">DRV_nFAULT</text>
<text x="101" y="189.8" transform="rotate(-90 101 189.8)">FLASH_IO0</text>
<text x="151.9" y="186.3">FLASH_EN</text>
<text x="35" y="199.9">1</text>
<text x="85" y="199.9">2</text>
<text x="135" y="199.9">3</text>
<text x="185" y="199.9">4</text>
<text x="235" y="199.9">5</text>
<text x="285" y="199.9">6</text>
</g>
<g font-size="1.8" fill="#0000c2">
<text x="24.1" y="22.9">Input: 24-34VD1</text>
<text x="102.9" y="58.4">VOUT = 2.51x(RFB1+RFB2)/RFB1</text>
</g>
<g font-size="1.8" fill="#008484">
<text x="47.6" y="22.5">GND</text>
<text x="53.6" y="22.4">C10</text>
<text x="58.9" y="23.7">1uF</text>
<text x="76.4" y="22.1">U1</text>
<text x="126.6" y="21.9">+12V</text>
<text x="137.3" y="22.7">U4</text>
<text x="147.4" y="21.9">+5V</text>
<text x="157.6" y="22.7">U5</text>
<text x="167.2" y="21.9">+3V3</text>
<text x="219.2" y="22.7">+3V3</text>
<text x="236.7" y="22.7">+3.3V</text>
<text x="32.5" y="25.6">1N4007</text>
<text x="72.1" y="28.8">VIN</text>
<text x="72.4" y="24.5">LM25011MY</text>
<text x="79.3" y="28.8">BST</text>
<text x="88.5" y="25.1">C13</text>
<text x="100.6" y="26.2">L2</text>
<text x="104.5" y="26.2">15uH</text>
<text x="133" y="25">AMS1117-5.0</text>
<text x="133.6" y="28.8">VI</text>
<text x="140.7" y="28.8">VO</text>
<text x="153.3" y="25">AMS1117-3.3</text>
<text x="153.9" y="28.8">VI</text>
<text x="161" y="28.8">VO</text>
<text x="217.3" y="29.6">R14</text>
<text x="227.9" y="28.4">SP3485</text>
<text x="242.6" y="28.4">U7</text>
<text x="259.2" y="24.4">C22</text>
<text x="265.6" y="24.4">10uF</text>
<text x="271.7" y="28.2" transform="rotate(-90 271.7 28.2)">GND</text>
<text x="57.3" y="30.1">R5</text>
<text x="58.9" y="34">267K</text>
<text x="72.1" y="31.4">RT</text>
<text x="72.1" y="33.9">PGD</text>
<text x="80" y="31.4">SW</text>
<text x="80.3" y="33.9">CS</text>
<text x="95.4" y="30.1">D2</text>
<text x="103.3" y="30.1">SS24</text>
<text x="107.1" y="33.6" transform="rotate(-90 107.1 33.6)">1nF</text>
<text x="112.2" y="32.8">RFB1</text>
<text x="112.4" y="35.1">37.4K</text>
<text x="122" y="34.1">C16</text>
<text x="129.8" y="34">C17</text>
<text x="139.1" y="33" transform="rotate(-90 139.1 33)">GND</text>
<text x="151.2" y="34.1">C19</text>
<text x="159.4" y="33" transform="rotate(-90 159.4 33)">GND</text>
<text x="171.5" y="34.1">C21</text>
<text x="216.1" y="32.2">10K</text>
<text x="239.3" y="33.2" transform="rotate(-90 239.3 33.2)">VCC</text>
<text x="250.5" y="34.6">680R</text>
<text x="251" y="32.3">R15</text>
<text x="22" y="39.9">Terminal 3.5mm</text>
<text x="38.9" y="40.3">C5</text>
<text x="48.5" y="41.6">C7</text>
<text x="56.1" y="41.6">C9</text>
<text x="72.1" y="36.4">SS</text>
<text x="72.1" y="39">SGND</text>
<text x="79" y="36.4">CSG</text>
<text x="80.4" y="39">FB</text>
<text x="96.3" y="40.3">80 mOhm</text>
<text x="104.6" y="37.4" transform="rotate(-90 104.6 37.4)">C14</text>
<text x="122" y="36.4">10uF</text>
<text x="131.1" y="36.4">100nF</text>
<text x="151.3" y="36.4">10uF</text>
<text x="171.6" y="36.4">10uF</text>
<text x="231.5" y="37.2">RO</text>
<text x="231.5" y="39.7">RE</text>
<text x="244.5" y="37.2">B</text>
<text x="251" y="39.9">R16</text>
<text x="259.5" y="39.8">R17</text>
<text x="27.8" y="42.2">J2</text>
<text x="38.5" y="45.4">100uF/50V</text>
<text x="48.7" y="45.4">100nF</text>
<text x="56.2" y="45.4">10nF</text>
<text x="112.2" y="42.9">RFB2</text>
<text x="112.4" y="45.3">9.76K</text>
<text x="206.3" y="44.1" transform="rotate(-90 206.3 44.1)">+3V3</text>
<text x="212" y="46.7" transform="rotate(-90 212 46.7)">R13</text>
<text x="214.3" y="45.6" transform="rotate(-90 214.3 45.6)">1K</text>
<text x="231.5" y="42.3">DE</text>
<text x="231.5" y="44.8">DI</text>
<text x="244.5" y="44.8">A</text>
<text x="250.5" y="42.2">680R</text>
<text x="259.6" y="42.1">120R</text>
<text x="31.4" y="52.4">GND</text>
<text x="40.7" y="52.3">GND GND</text>
<text x="52.8" y="52.3">GND</text>
<text x="59.1" y="52.3">GND</text>
<text x="88.2" y="50.5">GND</text>
<text x="108.7" y="52.3">GND</text>
<text x="117.6" y="52.3">GND</text>
<text x="126.4" y="52.3">GND</text>
<text x="136.6" y="52.3">GND</text>
<text x="146.8" y="52.3">GND</text>
<text x="156.9" y="52.3">GND</text>
<text x="167.1" y="52.3">GND</text>
<text x="201.9" y="52" transform="rotate(-90 201.9 52)">R12</text>
<text x="204.4" y="53.3" transform="rotate(-90 204.4 53.3)">10</text>
<text x="217.8" y="50.3">Q_NMOS_GSD</text>
<text x="218" y="48">Q1</text>
<text x="239.3" y="51.3" transform="rotate(-90 239.3 51.3)">GND</text>
<text x="213.3" y="58.7">GND</text>
<text x="223.1" y="59.6">GND</text>
<text x="236.8" y="59.4">GND</text>
<text x="36.5" y="71">R2 R3</text>
<text x="74.6" y="69.3">+3.3V</text>
<text x="29.3" y="73.6" transform="rotate(-90 29.3 73.6)">+3.3V</text>
<text x="35.3" y="73.6">10K10K</text>
<text x="22.8" y="87.6">LIGHT</text>
<text x="24.5" y="90">J1</text>
<text x="27" y="88.8">GND</text>
<text x="61.1" y="85.7">SOIL MOISTURE</text>
<text x="67.2" y="88.1">J3</text>
<text x="70.8" y="87.3">GND</text>
<text x="141.7" y="101.8">Hole_THT</text>
<text x="144.7" y="99.5">U3</text>
<text x="48.8" y="105.8">+3.3V</text>
<text x="55.2" y="105.8">+3.3V</text>
<text x="85.7" y="104.5">+3.3V</text>
<text x="100.5" y="105.1">+3.3V</text>
<text x="124.4" y="104.5">+3V3</text>
<text x="143" y="107.7">1</text>
<text x="147.6" y="107.7">3</text>
<text x="27.3" y="114">GND</text>
<text x="34.5" y="111.5">C2</text>
<text x="40.2" y="111.3">100nF</text>
<text x="60.3" y="112.7">GND</text>
<text x="66.4" y="109">C12</text>
<text x="71.9" y="108.8">100nF</text>
<text x="112.5" y="113.8">100nF</text>
<text x="146.4" y="109.8" transform="rotate(-90 146.4 109.8)">2</text>
<text x="27.3" y="119">GND</text>
<text x="34.4" y="117.6">C3</text>
<text x="40.2" y="117.6">100nF</text>
<text x="60.1" y="116.6">GND</text>
<text x="109.5" y="118.9">C15</text>
<text x="120.6" y="117.6" transform="rotate(-90 120.6 117.6)">GND</text>
<text x="127.8" y="114.1">R8</text>
<text x="127.8" y="116.4">1K</text>
<text x="27.1" y="125.5">GND</text>
<text x="70.5" y="125.9" transform="rotate(-90 70.5 125.9)">GND</text>
<text x="90.8" y="125.7" transform="rotate(-90 90.8 125.7)">IO21</text>
<text x="98.4" y="125.7" transform="rotate(-90 98.4 125.7)">IO22</text>
<text x="101" y="125.7" transform="rotate(-90 101 125.7)">IO19</text>
<text x="121.2" y="121.5">D4</text>
<text x="127.7" y="123.2">RED</text>
<text x="142.7" y="121.6">+12V</text>
<text x="184.6" y="122.9">+12V</text>
<text x="26" y="131.5" transform="rotate(-90 26 131.5)">AE1</text>
<text x="75.6" y="130.2" transform="rotate(-90 75.6 130.2)">CAP1_NC</text>
<text x="78.1" y="130.2" transform="rotate(-90 78.1 130.2)">CAP2_NC</text>
<text x="80.6" y="126.9" transform="rotate(-90 80.6 126.9)">VDDA</text>
<text x="88.3" y="126.9" transform="rotate(-90 88.3 126.9)">VDDA</text>
<text x="124.3" y="130.8">GND</text>
<text x="141.9" y="129.1">C18</text>
<text x="150.8" y="129.2">C20</text>
<text x="183" y="127.9">U6</text>
<text x="193.6" y="129.2">DRV8872DDA</text>
<text x="222.6" y="131.6">SS24</text>
<text x="243" y="131.7">SS24</text>
<text x="36.1" y="134.9" transform="rotate(-90 36.1 134.9)">10uF/10V</text>
<text x="38.4" y="132.9">L1</text>
<text x="38.8" y="136.7">TBD</text>
<text x="64.5" y="133">VDDA</text>
<text x="64.5" y="135.5">LNA_IN</text>
<text x="83.2" y="132.2" transform="rotate(-90 83.2 132.2)">XTAL_P_NC</text>
<text x="85.7" y="132.3" transform="rotate(-90 85.7 132.3)">XTAL_N_NC</text>
<text x="103.5" y="133.5" transform="rotate(-90 103.5 133.5)">VDD3P3_CPU</text>
<text x="109.4" y="135.5">IO18</text>
<text x="109.4" y="133">IO23</text>
<text x="139.7" y="134.2">100nF</text>
<text x="151.1" y="134.3">10uF/35V</text>
<text x="183.4" y="135.5">IN2</text>
<text x="183.4" y="133">IN1</text>
<text x="191.1" y="132.9" transform="rotate(-90 191.1 132.9)">VM</text>
<text x="192.9" y="133">OUT1</text>
<text x="192.9" y="135.5">OUT2</text>
<text x="223.7" y="134.2">D6</text>
<text x="227.5" y="137.6">U8</text>
<text x="244" y="134.3">D7</text>
<text x="247.8" y="137.6">U9</text>
<text x="270" y="135.5">MOTOR</text>
<text x="270.2" y="133.2">J5</text>
<text x="35.4" y="141.8">TBD TBD</text>
<text x="35.6" y="139.5">C1</text>
<text x="39.6" y="139.4">C6</text>
<text x="64.5" y="138">VDDA3P3</text>
<text x="64.5" y="140.6">VDDA3P3</text>
<text x="64.5" y="143.1">SENSOR_VP/IO36/A1_0</text>
<text x="93.3" y="138.5" transform="rotate(-90 93.3 138.5)">IO1/CLK_O3/U0TXD</text>
<text x="95.9" y="138.7" transform="rotate(-90 95.9 138.7)">IO3/CLK_O2/U0RXD</text>
<text x="109.9" y="143.1">SD0</text>
<text x="109.9" y="140.6">SD1</text>
<text x="110.4" y="138">IO5</text>
<text x="183.4" y="140.6">nFAULT</text>
<text x="191.1" y="142" transform="rotate(-90 191.1 142)">GND</text>
<text x="193.5" y="140.6">ISEN</text>
<text x="224.1" y="139.9">KW8-XILIE</text>
<text x="230.1" y="143.1">NC</text>
<text x="244.4" y="139.9">KW8-XILIE</text>
<text x="250.4" y="143.1">NC</text>
<text x="24.7" y="149.2" transform="rotate(-90 24.7 149.2)">Antenna_Shield</text>
<text x="64.5" y="145.7">SENSOR_CAPP/IO37/A1_1</text>
<text x="64.5" y="148.2">SENSOR_CAPN/IO38/A1_2</text>
<text x="109.2" y="148.2">CMD</text>
<text x="109.7" y="145.7">CLK</text>
<text x="149.4" y="145.9" transform="rotate(-90 149.4 145.9)">GND</text>
<text x="171.5" y="144.4">R10</text>
<text x="171.5" y="146.7">10K</text>
<text x="205.4" y="145.6">R11</text>
<text x="206.4" y="148.1">Rsense</text>
<text x="224.5" y="145.7">COM</text>
<text x="230" y="148.2">NO</text>
<text x="244.9" y="145.7">COM</text>
<text x="250.3" y="148.2">NO</text>
<text x="18.5" y="151.4">GND</text>
<text x="31.2" y="151.4">GND</text>
<text x="43.9" y="151.4">GND</text>
<text x="64.5" y="155.8">IO34/A1_6</text>
<text x="64.5" y="150.7">SENSOR_VN/IO39/A1_3</text>
<text x="64.5" y="153.3">EN</text>
<text x="103.1" y="150.7">IO10/U1TXD</text>
<text x="103.9" y="153.3">IO9/U1RXD</text>
<text x="109.4" y="155.8">IO17</text>
<text x="174.6" y="155.1">+3.3V</text>
<text x="188.7" y="155.2">GND</text>
<text x="199.4" y="154">GND</text>
<text x="28.8" y="160.4">+3V3</text>
<text x="64.5" y="158.4">IO35/A1_7</text>
<text x="64.5" y="160.9">IO32/T9</text>
<text x="104.2" y="158.4">VDD_SDIO</text>
<text x="109.4" y="160.9">IO16</text>
<text x="32.2" y="166.1">R1</text>
<text x="47.8" y="166.7">+3V3</text>
<text x="32.3" y="168.4">10K</text>
<text x="51.2" y="172.5">R4</text>
<text x="75.6" y="170.7" transform="rotate(-90 75.6 170.7)">IO33/T8</text>
<text x="78.1" y="170.7" transform="rotate(-90 78.1 170.7)">IO25/A2_8</text>
<text x="80.6" y="170.7" transform="rotate(-90 80.6 170.7)">IO26/A2_9</text>
<text x="83.2" y="170.7" transform="rotate(-90 83.2 170.7)">IO27/A2_7/T7</text>
<text x="85.7" y="170.7" transform="rotate(-90 85.7 170.7)">IO14/A2_6/T6</text>
<text x="88.3" y="170.7" transform="rotate(-90 88.3 170.7)">IO12/A2_5/T5</text>
<text x="90.8" y="170.7" transform="rotate(-90 90.8 170.7)">VDD3P3_RTC</text>
<text x="93.3" y="170.7" transform="rotate(-90 93.3 170.7)">IO13/A2_4/T4</text>
<text x="95.9" y="170.7" transform="rotate(-90 95.9 170.7)">IO15/A2_3/T3</text>
<text x="98.4" y="170.7" transform="rotate(-90 98.4 170.7)">IO2/A2_2/T2</text>
<text x="101" y="170.7" transform="rotate(-90 101 170.7)">IO0/A2_1/T1/CLK_O1</text>
<text x="103.5" y="170.7" transform="rotate(-90 103.5 170.7)">IO4/A2_0/T0</text>
<text x="122.4" y="173.8">R7</text>
<text x="129.6" y="173.5">R9</text>
<text x="143.9" y="171.1">J4</text>
<text x="147.5" y="171.1">Flash</text>
<text x="158.7" y="173.1">+3V3</text>
<text x="51.3" y="174.8">10K</text>
<text x="63.5" y="178.9" transform="rotate(-90 63.5 178.9)">GND</text>
<text x="66.3" y="174.8">C11</text>
<text x="66.8" y="179.9">100nF</text>
<text x="122.4" y="176.1">1K</text>
<text x="129.6" y="176.1">1K</text>
<text x="158.2" y="176.3">GND</text>
<text x="52.1" y="182.6">C8</text>
<text x="52.2" y="185">0.1uF</text>
<text x="113" y="185">GREEN</text>
<text x="115.8" y="181.1">D3</text>
<text x="129.6" y="183.7">RED</text>
<text x="130.2" y="181.2">D5</text>
<text x="51.4" y="191.4">GND</text>
<text x="90.7" y="190.5" transform="rotate(-90 90.7 190.5)">+3.3V</text>
<text x="122.6" y="193.3">GND</text>
</g>
<g font-size="1.8" fill="#008400">
<text x="91.4" y="27.6">100nF</text>
<text x="94.1" y="35.2">R6</text>
<text x="36.1" y="124.6" transform="rotate(-90 36.1 124.6)">C4</text>
</g>
<g font-size="1.4" fill="#008484">
<text x="171.6" y="107.1">Logo1</text>
<text x="171.7" y="109">Logo_IoTMaker</text>
</g>
</svg>
